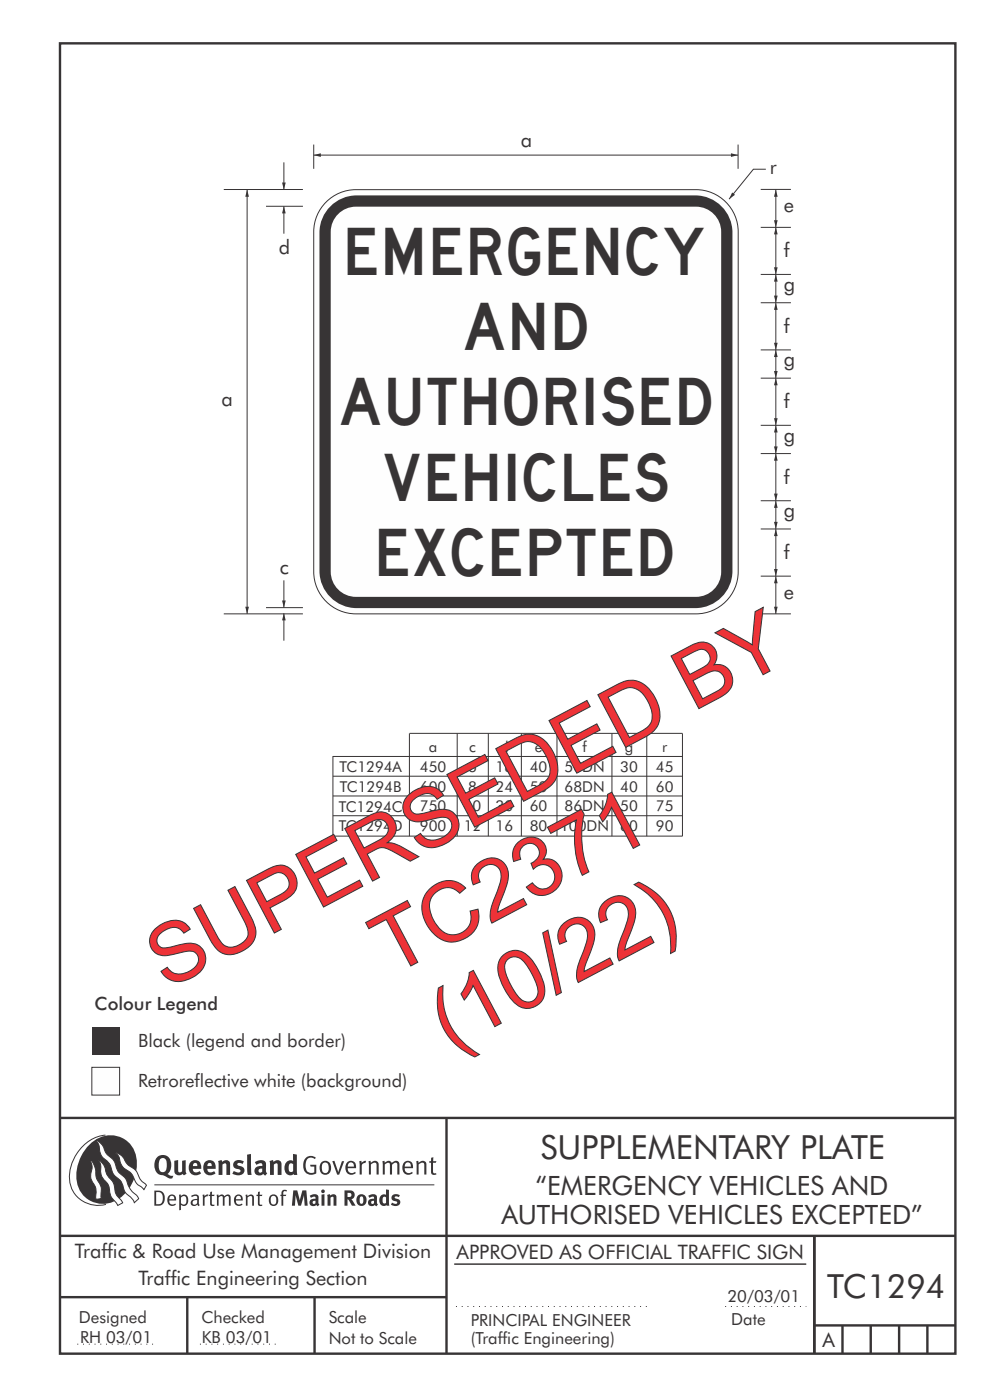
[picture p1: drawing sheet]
<svg xmlns="http://www.w3.org/2000/svg" width="210mm" height="297mm" viewBox="0 0 210 297" stroke-linecap="round" stroke-linejoin="round" font-family="sans-serif">
<g fill="none" stroke="#373435" stroke-width=".51">
<path d="M12.7 9.2h190v278h-190zM12.7 237.2h190M94.7 237.1v50.1M12.7 262.2h190.1M12.7 275.2h82M39.7 275.2v12M66.7 275.2v12M172.7 262.2v25M172.7 281.2h30M178.7 281.2v6M184.7 281.2v6M190.7 281.2v6"/>
<path d="M196.7 281.2v6"/>
</g>
<path d="M96.4 268.2h74.6" fill="none" stroke="#373435" stroke-width=".21"/>
<path d="M96.7 277.2h41.1" fill="none" stroke="#373435" stroke-width=".21" stroke-dasharray=".2 1" stroke-linecap="butt"/>
<path d="M19.5 217.9h5.9v5.9h-5.9z" fill-rule="evenodd" fill="#373435"/>
<path d="M19.5 226.4h5.9v5.9h-5.9z" fill-rule="evenodd" fill="#fefefe" stroke="#373435" stroke-width=".21"/>
<g fill="#373435">
<path d="M64.9 245.6a1.61 1.61 0 0 1 2.1 0l-.2 .3a1.17 1.17 0 0 0-1.4-.2 1.17 1.17 0 0 0-.6 1.3 1.42 1.42 0 0 0 1.2 1.9l.7-.2v-1.2h-.8l-.1-.4h1.3v1.8a1.82 1.82 0 0 1-2.2 0 1.82 1.82 0 0 1-.6-2.1l.2-.7z" fill-rule="evenodd"/>
<path d="M68.2 246.5a1.77 1.77 0 0 0 .4 2.7 1.39 1.39 0 0 0 1.4-.5 1.39 1.39 0 0 0 .2-1.5 1.19 1.19 0 0 0-2-.7zM68.5 246.8a.83 .83 0 0 1 1 .1 .83 .83 0 0 1 .2 .9 .75 .75 0 0 1-.6 1.1 .75 .75 0 0 1-.8-.8v-1z" fill-rule="evenodd"/>
<path d="M70.5 246.4l.4-.1 .8 2.4 .8-2.3h.5l-1.1 2.8h-.4z" fill-rule="evenodd"/>
<path d="M73.6 246.7a1.74 1.74 0 0 0 .5 2.5h.9l.5-.3-.2-.3a.89 .89 0 0 1-1.1 .2 .89 .89 0 0 1-.4-1h1.7a1.15 1.15 0 0 0-.4-1.3 1.15 1.15 0 0 0-1.5 .2zM74 246.8a.67 .67 0 0 1 .8-.1 .67 .67 0 0 1 .3 .8h-1.3z" fill-rule="evenodd"/>
<path d="M76.2 246.4l.4-.1 .1 .4 .5-.4h.5l-.2 .5a.61 .61 0 0 0-.8 .6v1.8h-.4z" fill-rule="evenodd"/>
<path d="M78.1 246.4l.5-.1 .1 .4a.89 .89 0 0 1 .9-.4 .89 .89 0 0 1 .7 .7v2.2h-.4v-2.2l-.1-.2-.3-.1-.8 .4v2.1h-.4z" fill-rule="evenodd"/>
<path d="M81.1 246.4l.4-.1 .1 .4a.83 .83 0 0 1 .8-.4 .83 .83 0 0 1 .7 .5 .86 .86 0 0 1 .9-.5 .86 .86 0 0 1 .7 .7v2.2h-.4l-.1-2.3a.5 .5 0 0 0-.8 0l-.2 .2v2.1h-.5v-2.2l-.4-.3-.7 .4v2.1h-.4z" fill-rule="evenodd"/>
<path d="M85.7 246.7a1.74 1.74 0 0 0 .5 2.5h.9l.5-.3-.2-.3a.89 .89 0 0 1-1.1 .2 .89 .89 0 0 1-.4-1h1.7a1.15 1.15 0 0 0-.5-1.3 1.15 1.15 0 0 0-1.4 .2zM86 246.8a.67 .67 0 0 1 .9-.1 .67 .67 0 0 1 .3 .8h-1.3z" fill-rule="evenodd"/>
<path d="M88.3 246.4l.4-.1 .1 .4a.89 .89 0 0 1 .9-.4 .89 .89 0 0 1 .8 .7v2.2h-.5v-2.2l-.1-.2-.3-.1-.8 .4v2.1h-.4z" fill-rule="evenodd"/>
<path d="M91.5 245.6l.4-.1v.9h.7l-.2 .3h-.5v2.1l.1 .1h.5l.1 .3a.71 .71 0 0 1-1.2-.6v-1.9h-.3v-.3h.3z" fill-rule="evenodd"/>
<path d="M37 246.3l.8-.2v2a.46 .46 0 0 0 .2 .6 .46 .46 0 0 0 .6-.2v-2.2l.8-.2v2.4l.2 .5-.6 .4-.2-.3a1.03 1.03 0 0 1-1.2 .2 1.03 1.03 0 0 1-.6-1.1z" fill-rule="evenodd"/>
<path d="M40.4 246.6a1.64 1.64 0 0 0 0 2.2 1.64 1.64 0 0 0 2.3 .1l-.4-.4a.78 .78 0 0 1-.9 .3 .78 .78 0 0 1-.5-.8h1.8a1.37 1.37 0 0 0-.6-1.7 1.37 1.37 0 0 0-1.7 .3zM41.1 246.9a.48 .48 0 0 1 .6-.1 .48 .48 0 0 1 .2 .6h-1z" fill-rule="evenodd"/>
<path d="M43.5 246.6a1.65 1.65 0 0 0-.2 1.9 1.65 1.65 0 0 0 1.9 .8l.5-.4-.3-.4a.78 .78 0 0 1-.9 .3 .78 .78 0 0 1-.5-.8h1.8a1.37 1.37 0 0 0-.6-1.7 1.37 1.37 0 0 0-1.7 .3zM44.1 246.9a.48 .48 0 0 1 .6-.1 .48 .48 0 0 1 .2 .6h-.9z" fill-rule="evenodd"/>
<path d="M46.3 246.3l.7-.2 .1 .4a.95 .95 0 0 1 1-.3 .95 .95 0 0 1 .7 .8v2.3h-.8v-2.3l-.3-.2-.5 .3v2.2h-.8z" fill-rule="evenodd"/>
<path d="M49.7 246.5a1.73 1.73 0 0 1 2-.1l-.2 .5-.6-.2a.42 .42 0 0 0-.6 .3l.2 .3a1.23 1.23 0 0 1 1.4 1 1.47 1.47 0 0 1-2.3 .9l-.3-.2 .3-.6 .7 .3a.47 .47 0 0 0 .7-.3 .87 .87 0 0 0-1-.5l-.4-.2-.1-.4z" fill-rule="evenodd"/>
<path d="M54.1 246.6l.3 .5 .3-.1a.62 .62 0 0 1 .9 0l.1 .4a1.21 1.21 0 0 0-1.4 .3 1.21 1.21 0 0 0-.1 1.3 1.19 1.19 0 0 0 1.6 .1l.5 .3 .4-.5-.3-.3v-1.4a.96 .96 0 0 0-1.3-1zM55 248l.6-.1v.7a.43 .43 0 0 1-.6 .1 .43 .43 0 0 1 0-.7z" fill-rule="evenodd"/>
<path d="M57.2 246.3l.7-.2 .1 .4a.95 .95 0 0 1 1-.3 .95 .95 0 0 1 .7 .8v2.3h-.8v-2.3l-.2-.2-.6 .3v2.2h-.8z" fill-rule="evenodd"/>
<path d="M62.2 244.8v1.5a1.29 1.29 0 0 0-1.4 .2 1.29 1.29 0 0 0-.5 1.3 1.24 1.24 0 0 0 .6 1.3 1.24 1.24 0 0 0 1.4 0l.1 .2h.7l-.1-4.3zM61.5 246.9l.4-.1 .3 .2v1.5l-.3 .1a.48 .48 0 0 1-.6-.4 1.52 1.52 0 0 1 .2-1.3z" fill-rule="evenodd"/>
<path d="M52.4 245l.8-.2 .2 4.5h-.8l-.1-.2z" fill-rule="evenodd"/>
</g>
<path d="M22.4 240.8a9 9 0 0 0-7.4 10.9 6.2 6.2 0 0 0 7.5 3.8M32.7 251.4h59.4" fill="none" stroke="#373435" stroke-width=".21"/>
<path d="M19.1 242.7a5.7 5.7 0 0 1 6.5-1.4 5.7 5.7 0 0 1 3.4 5.7 8.6 8.6 0 0 1-6.2 8.3 5.7 5.7 0 0 1-6.5-7 9.9 9.9 0 0 1 2.8-5.6z" fill-rule="evenodd" fill="#373435"/>
<path d="M24.5 244.5a3.1 3.1 0 0 1 2.3 2.2l.7 .7a3.2 3.2 0 0 1 2 2.4l.4 .6 1.2 1.1-.6 .9-.2-.3a3.5 3.5 0 0 1-1.9-2.1 3.8 3.8 0 0 0-2.1-2.2 3.5 3.5 0 0 1-1-2.2zM20.4 241.9a3.4 3.4 0 0 1 1.9 2.5l.7 .8a3.3 3.3 0 0 1 1.7 2.6 4.4 4.4 0 0 0 1.7 2l.3 .3a6.1 6.1 0 0 0 2.5 3.7l.2 .5-.9 .9a6.1 6.1 0 0 0-1.9-2.2l-.4-.8a3.6 3.6 0 0 0-1.9-2.8l-.6-1a3.6 3.6 0 0 0-1.9-2.8 3.7 3.7 0 0 1-.8-2.4zM21 246.1a3.4 3.4 0 0 1 1.5 2.7l.6 1a3.8 3.8 0 0 1 1.4 3.1l.3 .7 1.2 1.6-1 .6-.5-.8a3.2 3.2 0 0 1-1.3-2.8 4.3 4.3 0 0 0-1.4-2.2 4.7 4.7 0 0 1-.5-2.9zM19.2 246.1a5.1 5.1 0 0 1 1.2 3.7l.3 .7a3.1 3.1 0 0 1 .7 3l.1 .8-1.1 .2-.1-.8a3.5 3.5 0 0 0-.9-3.3 3.6 3.6 0 0 1 .1-2.5z" fill-rule="evenodd" fill="#fefefe" stroke="#373435" stroke-width=".21"/>
<g fill="#373435">
<path d="M33.4 245.5a2.51 2.51 0 0 0 .4 3.7l.8 .1a2.78 2.78 0 0 0 2 .7l.2-.6h-.6l-.7-.3a2.56 2.56 0 0 0 0-3.8 1.83 1.83 0 0 0-2.1 .2zM34 245.9a.87 .87 0 0 1 1 0 .87 .87 0 0 1 .4 .9v.4a1.17 1.17 0 0 1-.9 1.5l-.3-.1a2.38 2.38 0 0 1-.2-2.7z" fill-rule="evenodd"/>
<path d="M33.1 252.9v2.6a1.12 1.12 0 0 0 1.2-.3 1.12 1.12 0 0 0 .2-1.2l-.1-.5-.3-.4zM32.7 252.6h1.1a1.67 1.67 0 0 1 1.2 1.6 1.67 1.67 0 0 1-1.3 1.6h-1zM36.1 253.9l-.2 .5h1.1a.55 .55 0 0 0-.3-.6 .55 .55 0 0 0-.6 .1zM35.8 253.7a.95 .95 0 0 1 1.2-.1 .95 .95 0 0 1 .4 1.1h-1.5a.72 .72 0 0 0 .4 .8 .72 .72 0 0 0 .9-.2l.1 .3a1.15 1.15 0 0 1-1.5 0 1.15 1.15 0 0 1-.2-1.5zM38.4 254.1v1.2a.7 .7 0 0 0 .9 .1 .7 .7 0 0 0 .2-.9 .61 .61 0 0 0-.4-.7 .61 .61 0 0 0-.7 .3zM38 253.5l.3-.1 .1 .4a.95 .95 0 0 1 1.2-.2 .95 .95 0 0 1 .3 1.2 .92 .92 0 0 1-.5 .9 .92 .92 0 0 1-1-.1v1.1l-.4 .1zM40.9 254.8a.5 .5 0 0 0 .2 .8 .5 .5 0 0 0 .7-.4v-.6zM40.5 253.7a1 1 0 0 1 1.7 .3v1.4l.2 .2-.2 .3-.3-.3a.78 .78 0 0 1-1.4-.1 .78 .78 0 0 1 .8-1.1h.5a.58 .58 0 0 0-.3-.7 .58 .58 0 0 0-.7 .2zM43 253.5l.3-.1 .1 .4 .3-.3 .5-.1-.2 .4a.52 .52 0 0 0-.6 .5v1.5h-.4zM44.6 252.9l.4-.1-.1 .7h.6l-.1 .3h-.5v1.5a.35 .35 0 0 0 .6 .3v.2a.57 .57 0 0 1-.6 .1 .57 .57 0 0 1-.3-.5v-1.6h-.3v-.3h.3zM45.9 253.5l.4-.1 .1 .4 .2-.2a.64 .64 0 0 1 1 .2 .7 .7 0 0 1 .8-.4 .7 .7 0 0 1 .5 .6v1.8h-.3v-1.7l-.3-.4-.7 .4v1.7h-.3v-1.6a.38 .38 0 0 0-.3-.5 .38 .38 0 0 0-.5 .2l-.1 .2v1.7h-.4zM50.2 253.9l-.2 .5h1.1a.55 .55 0 0 0-.2-.6 .55 .55 0 0 0-.7 .1zM49.9 253.7a.95 .95 0 0 1 1.2-.1 .95 .95 0 0 1 .4 1.1h-1.5a.72 .72 0 0 0 .4 .8 .72 .72 0 0 0 .9-.2l.1 .3a1.15 1.15 0 0 1-1.5 0 1.15 1.15 0 0 1-.2-1.5zM52.1 253.5l.3-.1 .1 .4a.72 .72 0 0 1 .8-.4 .72 .72 0 0 1 .6 .6v1.8h-.4v-1.6a.45 .45 0 0 0-.3-.5 .45 .45 0 0 0-.5 .2l-.2 .2v1.7h-.3zM54.7 252.9l.4-.1v.7h.6l-.1 .3h-.5v1.5a.35 .35 0 0 0 .5 .3v.2a.57 .57 0 0 1-.6 .1 .57 .57 0 0 1-.3-.5v-1.6h-.3v-.3h.3zM57.6 253.9l-.2 .7a.65 .65 0 0 0 .3 .8 .65 .65 0 0 0 .8-.2l.1-.1a.93 .93 0 0 0-.7-1.4zM57.3 253.7a1.12 1.12 0 0 1 1.4 0 1.12 1.12 0 0 1 .3 1.5 1.01 1.01 0 0 1-1.3 .6 1.01 1.01 0 0 1-.7-1.2zM59.9 252.6l.5-.2 .5 .2-.1 .2-.4-.1-.3 .2v.6h.6l-.1 .3h-.5v2h-.4v-2h-.2v-.3h.2zM62.2 252.6l-.3 3.2h.7l.1-2.3 .6 2.3h.6l.6-2.3 .1 2.3h.7l-.3-3.2h-.9l-.5 2.1-.5-2.1zM65.7 253.7l.3 .4a.51 .51 0 0 1 .5-.3 .51 .51 0 0 1 .4 .4v.1a.88 .88 0 0 0-1.1 .4 .88 .88 0 0 0 .2 1.1 .9 .9 0 0 0 1.1-.2l.3 .3 .4-.4-.2-.2v-1.1a.87 .87 0 0 0-.5-.8 .87 .87 0 0 0-1 .1zM66.4 254.8h.5v.5l-.1 .1h-.3l-.2-.1zM68.2 253.5v2.3h.6v-2.4zM68.1 252.8a.4 .4 0 0 0 .8 0 .4 .4 0 0 0-.8 0zM69.4 253.5l.1 2.3h.6v-1.7a.33 .33 0 0 1 .4-.2 .33 .33 0 0 1 .3 .4v1.5h.6v-1.7a.75 .75 0 0 0-.6-.7 .75 .75 0 0 0-.8 .3v-.3zM73.1 252.6v3.2h.6v-1.3l.3 .2 .7 1.1h.7l-.9-1.4a.94 .94 0 0 0 .7-1 .94 .94 0 0 0-.9-.8zM73.7 253.1a.51 .51 0 0 1 .8 .1 .51 .51 0 0 1-.2 .7l-.6 .1zM75.9 253.7a1.19 1.19 0 0 0-.1 1.7 1.19 1.19 0 0 0 1.8 0 1.19 1.19 0 0 0-.1-1.6 1.19 1.19 0 0 0-1.6-.1zM76.5 253.9l.2-.1a.99 .99 0 0 1 0 1.6 1.06 1.06 0 0 1-.2-1.5zM78.1 253.7l.3 .4a.51 .51 0 0 1 .5-.3 .51 .51 0 0 1 .5 .4v.1a.88 .88 0 0 0-1.2 .4 .88 .88 0 0 0 .2 1.1 .9 .9 0 0 0 1.1-.2l.3 .3 .4-.4-.2-.2v-1.1a.87 .87 0 0 0-.5-.8 .87 .87 0 0 0-1 .1zM78.9 254.8h.4v.5l-.1 .1h-.3l-.1-.1zM81.9 252.3v1.2a1.2 1.2 0 0 0-1.4 .6 1.2 1.2 0 0 0 .2 1.4l.5 .3 .8-.1v.1h.6l-.1-3.4zM81.4 253.9l.5 .1-.1 1.2a.46 .46 0 0 1-.5 0 .46 .46 0 0 1-.1-.5zM83.3 253.6a.79 .79 0 0 0-.1 .9 .79 .79 0 0 0 .9 .4 .33 .33 0 0 1 0 .5 .33 .33 0 0 1-.5 0l-.4-.3-.3 .5a1.15 1.15 0 0 0 1.2 .3 1.15 1.15 0 0 0 .8-1 1.49 1.49 0 0 0-1.2-.8 .4 .4 0 0 1 .3-.3 .4 .4 0 0 1 .4 .1l.2 .1 .2-.4a1.47 1.47 0 0 0-1.5 0z" fill-rule="evenodd"/>
</g>
<g fill="none" stroke="#373435" stroke-width=".21">
<path d="M161.4 58.2h6.4M161.4 48.2h6.4M161.4 40.2h6.4M161.4 112.2h6.4M161.4 122.2h6.4M161.4 130.2h6.4M164.6 122.2v8M97 155.6v21.8M103.6 155.6v21.8M110.6 155.6v21.8M118.2 155.6v21.8M129.8 155.6v21.8"/>
<path d="M137.2 155.6v21.8M70.6 160.5h74.2M70.6 164.7h74.2M70.6 168.9h74.2M70.6 173.1h74.2M70.6 160.4v17h74.2v-21.8h-57.9l-.1 21.8"/>
</g>
<g fill="#373435">
<path d="M164.6 122.2l.4 1.5h-.8z"/>
<path d="M164.2 128.7h.8l-.4 1.5z"/>
</g>
<path d="M164.6 40.2v8" fill="none" stroke="#373435" stroke-width=".21"/>
<g fill="#373435">
<path d="M164.6 40.2l.4 1.5h-.8z"/>
<path d="M164.2 46.7h.8l-.4 1.5z"/>
</g>
<path d="M164.6 112.2v10" fill="none" stroke="#373435" stroke-width=".21"/>
<g fill="#373435">
<path d="M164.6 112.2l.4 1.5h-.8z"/>
<path d="M164.2 120.7h.8l-.4 1.5z"/>
</g>
<path d="M164.6 48.2v10" fill="none" stroke="#373435" stroke-width=".21"/>
<g fill="#373435">
<path d="M164.6 48.2l.4 1.5h-.8z"/>
<path d="M164.2 56.7h.8l-.4 1.5z"/>
</g>
<path d="M164.6 106.2v6" fill="none" stroke="#373435" stroke-width=".21"/>
<g fill="#373435">
<path d="M164.6 106.2l.4 1.5h-.8z"/>
<path d="M164.2 110.7h.8l-.4 1.5z"/>
</g>
<path d="M66.5 30.7v5.1M66.5 32.9h90.1M156.6 30.7v5.1" fill="none" stroke="#373435" stroke-width=".21"/>
<g fill="#373435">
<path d="M66.5 32.9l1.6-.4v.8z"/>
<path d="M155.1 32.5l1.5 .4-1.5 .4z"/>
</g>
<path d="M162.5 35.9h-2.7l-5.1 6.4" fill="none" stroke="#373435" stroke-width=".21"/>
<path d="M155.3 40.8l.6 .5-1.2 1z" fill="#373435"/>
<path d="M69.2 42.9a8.9 8.9 0 0 1 6.3-2.7h72.2a9 9 0 0 1 8.9 9v72.1a9 9 0 0 1-8.9 8.9h-72.2a9 9 0 0 1-9-8.9v-72.1a8.9 8.9 0 0 1 2.7-6.3z" fill-rule="evenodd" fill="#fefefe" stroke="#373435" stroke-width=".21"/>
<path d="M70.1 43.8a7.9 7.9 0 0 1 5.5-2.3h71.9a7.9 7.9 0 0 1 7.9 7.8v71.8a7.9 7.9 0 0 1-7.9 7.9h-71.9a7.9 7.9 0 0 1-7.8-7.9v-71.8a7.9 7.9 0 0 1 2.3-5.5z" fill-rule="evenodd" fill="#373435"/>
<path d="M71.7 45.4a5.3 5.3 0 0 1 3.8-1.6h72.1a5.4 5.4 0 0 1 5.4 5.4v72.1a5.4 5.4 0 0 1-5.4 5.3h-72.1a5.4 5.4 0 0 1-5.3-5.3v-72.1a5.3 5.3 0 0 1 1.5-3.8z" fill-rule="evenodd" fill="#fefefe"/>
<path d="M161.4 96.2h6.4M164.6 96.2v10M161.4 106.2h6.4" fill="none" stroke="#373435" stroke-width=".21"/>
<g fill="#373435">
<path d="M164.6 96.2l.4 1.5h-.8z"/>
<path d="M164.2 104.7h.8l-.4 1.5z"/>
</g>
<path d="M164.6 90.2v6" fill="none" stroke="#373435" stroke-width=".21"/>
<g fill="#373435">
<path d="M164.6 90.2l.4 1.5h-.8z"/>
<path d="M164.2 94.7h.8l-.4 1.5z"/>
</g>
<path d="M161.4 90.2h6.4M161.4 80.2h6.4M164.6 80.2v10" fill="none" stroke="#373435" stroke-width=".21"/>
<g fill="#373435">
<path d="M164.6 80.2l.4 1.5h-.8z"/>
<path d="M164.2 88.7h.8l-.4 1.5z"/>
</g>
<path d="M164.6 74.2v6" fill="none" stroke="#373435" stroke-width=".21"/>
<g fill="#373435">
<path d="M164.6 74.2l.4 1.5h-.8z"/>
<path d="M164.2 78.7h.8l-.4 1.5z"/>
</g>
<path d="M161.4 74.2h6.4M161.4 64.2h6.4M164.6 64.2v10" fill="none" stroke="#373435" stroke-width=".21"/>
<g fill="#373435">
<path d="M164.6 64.2l.4 1.5h-.8z"/>
<path d="M164.2 72.7h.8l-.4 1.5z"/>
</g>
<path d="M164.6 58.2v6" fill="none" stroke="#373435" stroke-width=".21"/>
<g fill="#373435">
<path d="M164.6 58.2l.4 1.5h-.8z"/>
<path d="M164.2 62.7h.8l-.4 1.5z"/>
</g>
<path d="M60.2 130.1v5.8" fill="none" stroke="#373435" stroke-width=".21"/>
<path d="M60.2 130.1l.4 1.5h-.8z" fill="#373435"/>
<path d="M47.5 40.2h16.8M56.4 43.8h7.9M60.2 43.8v5.8M47.5 130.2h16.8M56.4 128.9h7.9" fill="none" stroke="#373435" stroke-width=".21"/>
<path d="M60.2 43.8l.4 1.5h-.8z" fill="#373435"/>
<path d="M60.2 34.4v5.8" fill="none" stroke="#373435" stroke-width=".21"/>
<path d="M59.8 38.7h.8l-.4 1.5z" fill="#373435"/>
<path d="M60.2 123.1v5.8" fill="none" stroke="#373435" stroke-width=".21"/>
<path d="M59.8 127.4h.8l-.4 1.5z" fill="#373435"/>
<path d="M52.4 40.2v90" fill="none" stroke="#373435" stroke-width=".21"/>
<g fill="#373435">
<path d="M52.4 40.2l.4 1.5h-.8z"/>
<path d="M52 128.7h.8l-.4 1.5z"/>
</g>
<path d="M153.8 277.2h17.2M16.4 285.2h16.2M42.4 285.2h16.2" fill="none" stroke="#373435" stroke-width=".21" stroke-dasharray=".2 1" stroke-linecap="butt"/>
<g font-size="17.6" fill="#ed3237">
<text x="83.1" y="207.1" transform="rotate(-28 83.1 207.1)">TC2371</text>
<text x="35.3" y="210" transform="rotate(-28 35.3 210)">SUPERSEDED BY</text>
<text x="95.3" y="222.9" transform="rotate(-28 95.3 222.9)">(10/22)</text>
</g>
<g font-size="10" fill="#373435">
<text x="73.8" y="58.2">EMERGENCY</text>
<text x="98.6" y="74.2">AND</text>
<text x="72.3" y="90.2">AUTHORISED</text>
<text x="81.5" y="106.2">VEHICLES</text>
<text x="80.5" y="122.2">EXCEPTED</text>
</g>
<g font-size="7.1" fill="#373435">
<text x="114.7" y="246">SUPPLEMENTARY PLATE</text>
<text x="175.5" y="275.4">TC1294</text>
</g>
<g font-size="5.6" fill="#373435">
<text x="113.6" y="253.5">“EMERGENCY VEHICLES AND</text>
<text x="106.4" y="259.7">AUTHORISED VEHICLES EXCEPTED”</text>
</g>
<g font-size="4.2" fill="#373435">
<text x="110.5" y="31.2">a</text>
<text x="163.3" y="36.8">r</text>
<text x="166.3" y="45">e</text>
<text x="59.2" y="53.9">d</text>
<text x="166.3" y="54.6">f</text>
<text x="166.3" y="61.8">g</text>
<text x="166.3" y="70.6">f</text>
<text x="166.3" y="77.8">g</text>
<text x="47" y="86.2">a</text>
<text x="166.3" y="86.6">f</text>
<text x="166.3" y="93.8">g</text>
<text x="166.3" y="102.6">f</text>
<text x="166.3" y="109.8">g</text>
<text x="166.3" y="118.6">f</text>
<text x="59.3" y="121.8">c</text>
<text x="166.3" y="127">e</text>
<text x="15.9" y="267">Traffic &amp; Road Use Management Division</text>
<text x="96.9" y="267.2">APPROVED AS OFFICIAL TRAFFIC SIGN</text>
<text x="29.4" y="272.6">Traffic Engineering Section</text>
<text x="174.4" y="285.8">A</text>
</g>
<g font-size="3.9" fill="#373435">
<text x="20.1" y="214.3">Colour Legend</text>
<text x="29.3" y="222.1">Black (legend and border)</text>
<text x="29.3" y="230.6">Retroreflective white (background)</text>
</g>
<g font-size="3.5" fill="#373435">
<text x="16.7" y="280.6">Designed</text>
<text x="42.7" y="280.6">Checked</text>
<text x="69.7" y="280.6">Scale</text>
<text x="99.9" y="281.4">PRINCIPAL ENGINEER</text>
<text x="154.3" y="276.3">20/03/01</text>
<text x="155.1" y="281.2">Date</text>
<text x="17" y="284.8">RH 03/01</text>
<text x="42.8" y="284.8">KB 03/01</text>
<text x="69.7" y="285.2">Not to Scale</text>
<text x="99.9" y="285.1">(Traffic Engineering)</text>
</g>
<g font-size="3.2" fill="#373435">
<text x="91" y="159.6">a</text>
<text x="99.6" y="159.6">c</text>
<text x="106.1" y="159.6">d</text>
<text x="113.4" y="159.6">e</text>
<text x="123.6" y="159.6">f</text>
<text x="132.5" y="159.6">g</text>
<text x="140.5" y="159.6">r</text>
<text x="72" y="163.8">TC1294A</text>
<text x="89.1" y="163.8">450</text>
<text x="89.1" y="168">600</text>
<text x="99.3" y="163.8">6</text>
<text x="99.3" y="168">8</text>
<text x="105.1" y="163.8">18</text>
<text x="105.1" y="168">24</text>
<text x="112.4" y="163.8">40</text>
<text x="112.4" y="168">50</text>
<text x="119.8" y="163.8">50DN</text>
<text x="119.8" y="168">68DN</text>
<text x="131.6" y="163.8">30</text>
<text x="131.6" y="168">40</text>
<text x="139.2" y="163.8">45</text>
<text x="139.2" y="168">60</text>
<text x="71.8" y="172.2">TC1294C</text>
<text x="72.1" y="168">TC1294B</text>
<text x="89.1" y="172.1">750</text>
<text x="98.4" y="172.1">10</text>
<text x="105.1" y="172.1">30</text>
<text x="112.4" y="172.1">60</text>
<text x="119.8" y="172.1">86DN</text>
<text x="131.6" y="172.1">50</text>
<text x="139.2" y="172.1">75</text>
<text x="71.8" y="176.4">TC1294D</text>
<text x="89.1" y="176.3">900</text>
<text x="98.4" y="176.3">12</text>
<text x="105.1" y="176.3">16</text>
<text x="112.4" y="176.3">80</text>
<text x="118.8" y="176.3">100DN</text>
<text x="131.6" y="176.3">60</text>
<text x="139.2" y="176.3">90</text>
</g>
</svg>
